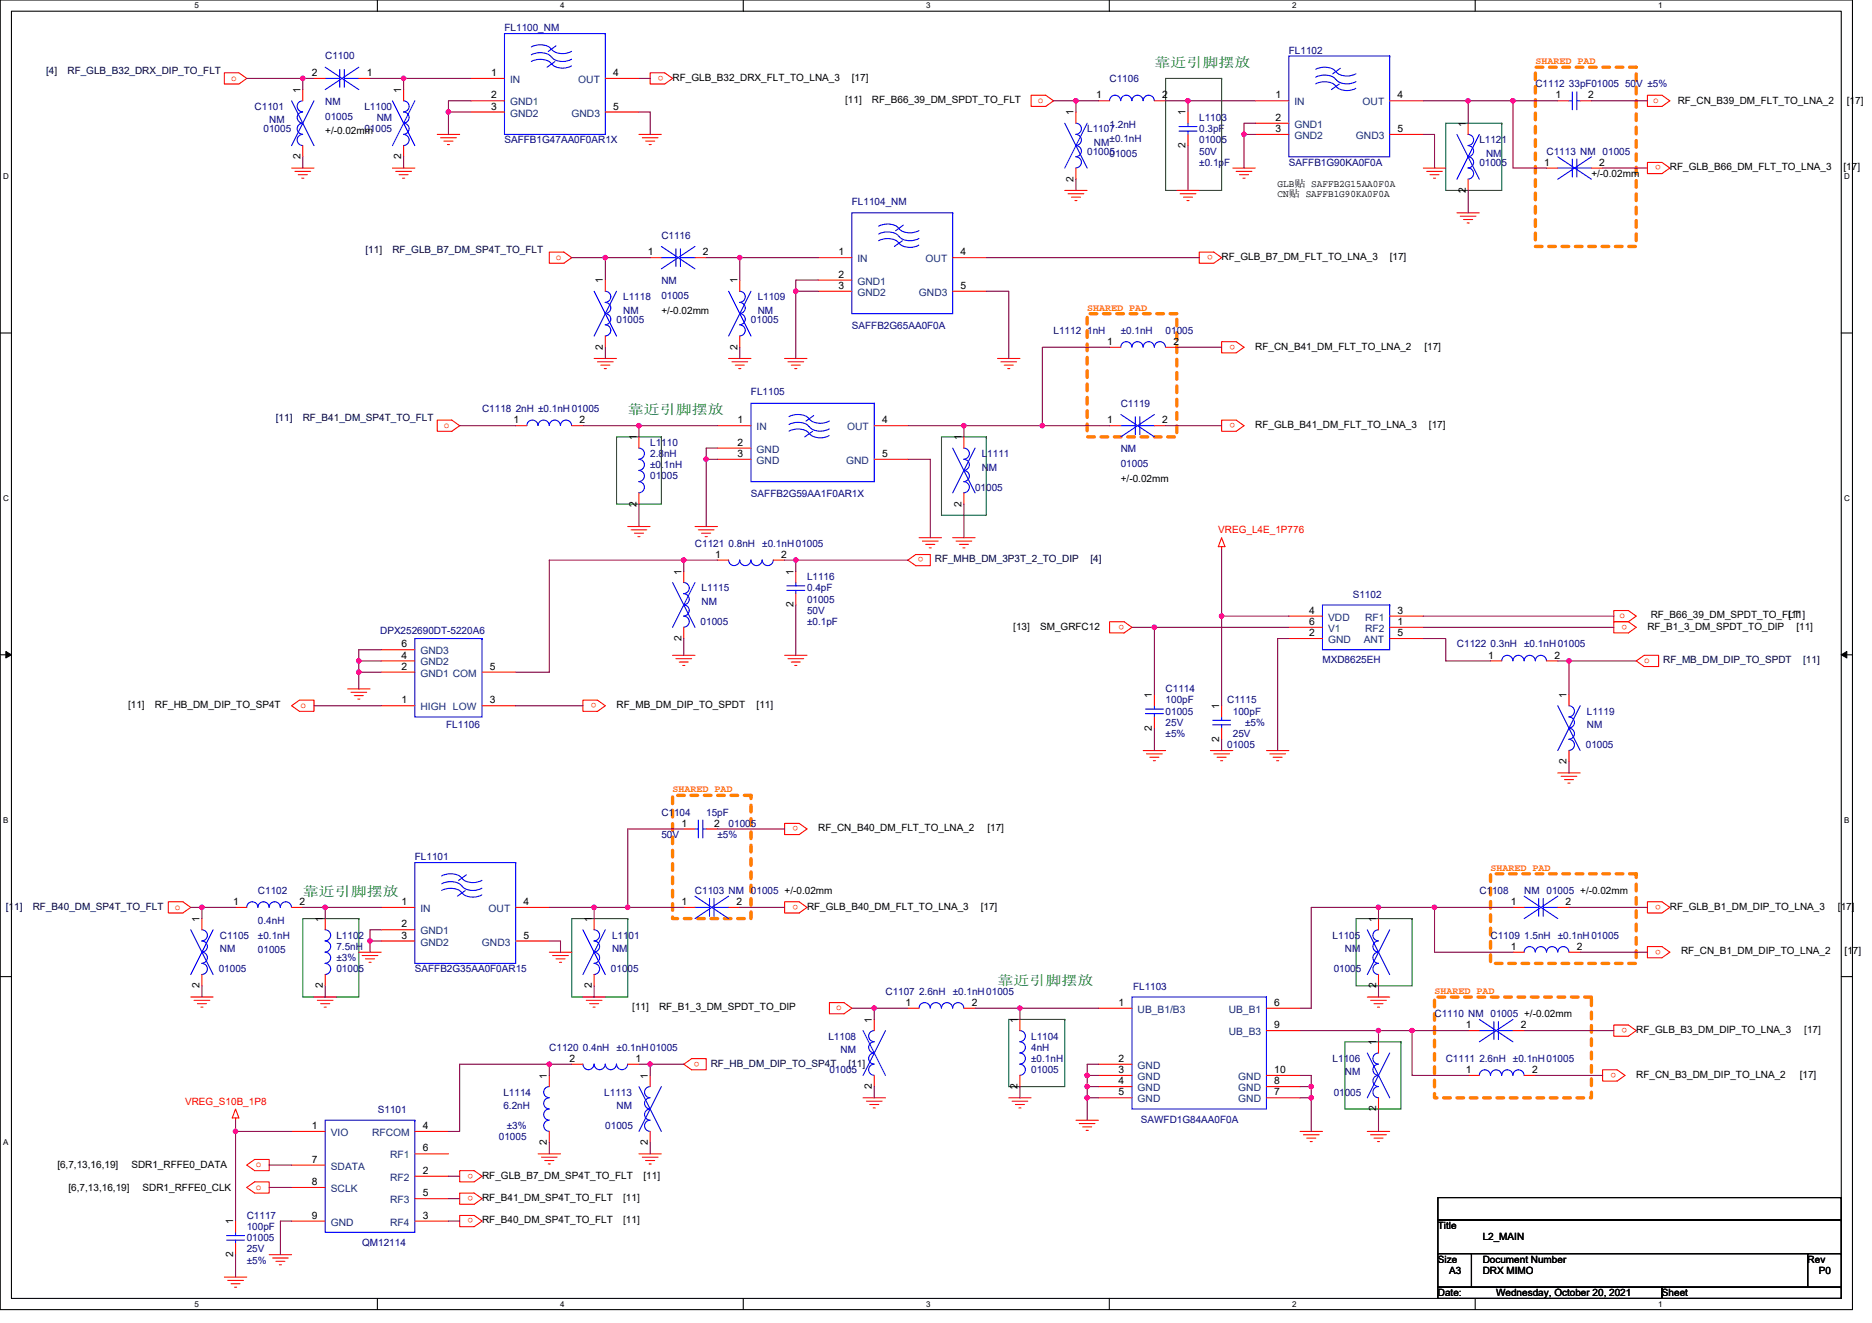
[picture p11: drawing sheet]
<svg xmlns="http://www.w3.org/2000/svg" width="297mm" height="210mm" viewBox="0 0 297 210" stroke-linecap="round" stroke-linejoin="round" font-family="sans-serif">
<path d="M0 0h293.9v207.9h-293.9zM1.8 1.8h290.4v204.3h-290.4z" fill="none" stroke="#000" stroke-width=".17"/>
<g fill="#fff">
<path d="M30.8 .2h.7v1.4h-.7z"/>
<path d="M30.8 206.3h.7v1.4h-.7z"/>
</g>
<path d="M59.9 0v1.8M59.9 206.1v1.8" fill="none" stroke="#000" stroke-width=".17"/>
<g fill="#fff">
<path d="M88.9 .2h.7v1.4h-.7z"/>
<path d="M88.9 206.3h.7v1.4h-.7z"/>
</g>
<path d="M117.9 0v1.8M117.9 206.1v1.8" fill="none" stroke="#000" stroke-width=".17"/>
<g fill="#fff">
<path d="M147 .2h.7v1.4h-.7z"/>
<path d="M147 206.3h.7v1.4h-.7z"/>
</g>
<path d="M176 0v1.8M176 206.1v1.8" fill="none" stroke="#000" stroke-width=".17"/>
<g fill="#fff">
<path d="M205 .2h.7v1.4h-.7z"/>
<path d="M205 206.3h.7v1.4h-.7z"/>
</g>
<path d="M234.1 0v1.8M234.1 206.1v1.8" fill="none" stroke="#000" stroke-width=".17"/>
<g fill="#fff">
<path d="M263.1 .2h.7v1.4h-.7z"/>
<path d="M263.1 206.3h.7v1.4h-.7z"/>
<path d="M.5 27.3h.9v1.4h-.9z"/>
<path d="M292.6 27.3h.9v1.4h-.9z"/>
<path d="M.5 78.4h.9v1.4h-.9z"/>
<path d="M292.6 78.4h.9v1.4h-.9z"/>
</g>
<path d="M0 52.9h1.8M292.2 52.9h1.7" fill="none" stroke="#000" stroke-width=".17"/>
<g fill="#fff">
<path d="M.5 129.5h.8v1.4h-.8z"/>
<path d="M292.6 129.5h.9v1.4h-.9z"/>
</g>
<path d="M0 103.9h1.8M292.2 103.9h1.7" fill="none" stroke="#000" stroke-width=".17"/>
<path d="M.9 103.4l.9 .5-.9 .5zM292.2 103.9l.8-.5v1z" fill="#000" stroke="#000" stroke-width=".16"/>
<path d="M.5 180.5h.8v1.4h-.8z" fill="#fff"/>
<g fill="none" stroke="#000" stroke-width=".17">
<path d="M0 155h1.8M292.2 155h1.7M228.2 190.1h64v3.5h-64zM228.2 193.6h64v5.4h-64zM228.2 199h5.3v5.3h-5.3zM233.5 199h.1M233.5 199h53.3v5.3h-53.3zM286.8 199h.1M286.8 199h5.4v5.3h-5.4zM292.2 190.1h.1M292.2 193.6h.1M292.2 199h.1"/>
<path d="M228.2 204.3h35.5v1.8h-35.5zM263.7 204.3h.1M263.7 204.3h28.5v1.8h-28.5zM292.2 204.3h.1"/>
</g>
<path d="M243.6 10.7h16v28.4h-16zM172.5 49.8h14.2v19.5h-14.2zM106.7 126.2h12.5v19.6h-12.5zM236.5 138.7h23.1v14.2h-23.1zM227.6 158.2h24.9v16h-24.9z" fill="none" stroke="#ff8000" stroke-width=".53" stroke-dasharray="1.1 1.1"/>
<g fill="none" stroke="#008000" stroke-width=".17">
<path d="M185 12.4h8.8v17.8h-8.8zM193.8 12.4h.1M229.4 19.6h8.9v10.6h-8.9zM238.3 19.6h.1M97.8 69.3h7.1v10.7h-7.1zM104.9 69.3h.1M149.4 69.3h7.1v12.5h-7.1zM156.5 69.3h.1M48 145.8h8.9v12.4h-8.9zM56.9 145.8h.1M90.7 145.8h8.9v12.4h-8.9zM99.6 145.8h.1"/>
<path d="M215.2 145.8h8.9v10.7h-8.9zM224.1 145.8h.1M160.1 161.8h8.8v10.7h-8.8zM168.9 161.8h.1M213.4 165.4h8.9v10.6h-8.9zM222.3 165.4h.1"/>
</g>
<g fill="none" stroke="#f00" stroke-width=".17">
<path d="M35.6 11.6h2.3l1.3 .8-1.3 .9h-2.3zM48 14.2v1.8M49.8 12.4h1.8M56.9 12.4h1.8M64 14.2v1.8M74.7 12.4h5.3M74.7 17.8h5.3M74.7 16h5.3M96.1 12.4h5.3M96.1 17.8h5.3M103.2 11.6h2.3l1.2 .8-1.2 .9h-2.3zM163.6 15.1h2.3l1.3 .9-1.3 .9h-2.3z"/>
<path d="M170.7 17.8v1.8M174.3 16h1.8M183.2 16h1.8M188.5 17.8v1.8M199.2 16h5.3M199.2 19.6h5.3M220.5 16h5.3M233 19.6v1.7M247.2 16h1.8M250.7 16h1.8M261.4 15.1h2.3l1.3 .9-1.3 .9h-2.3zM46.3 26.7h3.5"/>
<path d="M46.8 27.2h2.5M47.3 27.7h1.5M47.9 28.3h.3M48 23.1v1.8M62.3 26.7h3.5M62.8 27.2h2.5M63.3 27.7h1.5M63.9 28.3h.3M64 23.1v1.8M69.4 21.3h3.5M69.9 21.9h2.5M70.4 22.4h1.5"/>
<path d="M71 22.9h.3M101.4 21.3h3.5M101.9 21.9h2.5M102.4 22.4h1.5M103 22.9h.3M168.9 30.2h3.6M169.5 30.8h2.5M170 31.3h1.4M170.6 31.8h.3M170.7 26.7v1.7M186.7 30.2h3.6M187.3 30.8h2.5"/>
<path d="M187.8 31.3h1.4M188.3 31.8h.4M188.5 21.3v1.8M195.6 26.7h3.6M196.1 27.2h2.5M196.7 27.7h1.4M197.2 28.3h.4M199.2 21.3h5.3M220.5 21.3h5.3M225.8 26.7h3.6M226.4 27.2h2.5M226.9 27.7h1.4"/>
<path d="M227.5 28.3h.3M231.2 33.8h3.5M231.7 34.3h2.5M232.2 34.8h1.5M232.8 35.4h.3M233 28.4v1.8M245.4 26.7h1.8M252.5 26.7h1.8M261.4 25.8h2.3l1.3 .9-1.3 .9h-2.3zM87.2 40h2.3l1.2 .9-1.2 .9h-2.3zM94.3 56.9h3.5M94.8 57.4h2.5"/>
<path d="M95.3 58h1.5M95.9 58.5h.3M96.1 44.4v1.8M96.1 53.3v1.8M103.2 40.9h1.7M110.3 40.9h1.8M115.6 56.9h3.6M116.1 57.4h2.5M116.7 58h1.4M117.2 58.5h.4M117.4 44.4v1.8M117.4 53.3v1.8"/>
<path d="M124.5 56.9h3.6M125 57.4h2.5M125.6 58h1.4M126.1 58.5h.3M129.8 40.9h5.4M129.8 46.2h5.4M129.8 44.4h5.4M151.2 40.9h5.3M151.2 46.2h5.3M158.3 56.9h3.5M158.8 57.4h2.5M159.3 58h1.5"/>
<path d="M159.9 58.5h.3M176.1 55.1h1.7M185 55.1h1.7M190.3 40h2.3l1.2 .9-1.2 .9h-2.3zM193.8 54.2h2.3l1.3 .9-1.3 .9h-2.3zM69.4 66.7h2.3l1.2 .9-1.2 .9h-2.3zM81.8 67.6h1.8M90.7 67.6h1.8M101.4 69.3v1.8M101.4 78.2v1.8M113.8 67.6h5.4M113.8 71.1h5.4"/>
<path d="M113.8 72.9h5.4M138.7 67.6h5.4M138.7 72.9h5.4M152.9 69.3v1.8M152.9 78.2v1.8M176.1 67.6h1.7M183.2 67.6h1.8M193.8 66.7h2.3l1.3 .9-1.3 .9h-2.3zM99.6 83.6h3.6M100.1 84.1h2.5M100.7 84.6h1.4M101.2 85.2h.4"/>
<path d="M108.5 90.7v1.8M108.5 99.6v1.7M110.3 83.6h3.5M110.8 84.1h2.5M111.3 84.6h1.5M111.9 85.2h.3M113.8 88.9h1.8M122.7 88.9h1.8M126.3 90.7v1.8M126.3 94.2v1.8M144.1 88.9l1.2-.9h2.3v1.8h-2.3zM145.8 85.3h3.6"/>
<path d="M146.4 85.9h2.5M146.9 86.4h1.4M147.4 87h.4M151.2 85.3h3.5M151.7 85.9h2.5M152.2 86.4h1.5M152.8 87h.3M176.1 98.7h2.3l1.2 .9-1.2 .9h-2.3zM193.8 85.3l.6 1.5h-1.1zM193.8 86.8v.3M204.5 97.8h5.3M204.5 99.6h5.3"/>
<path d="M220.5 99.6h5.3M220.5 97.8h5.3M256.1 98.7h2.3l1.2 .9-1.2 .9h-2.3zM256.1 96.9h2.3l1.2 .9-1.2 .9h-2.3zM46.3 112l1.2-.9h2.3v1.8h-2.3zM55.2 109.3h3.5M55.7 109.9h2.5M56.2 110.4h1.5M56.8 111h.3M60.5 106.7h5.3M60.5 104.9h5.3M60.5 112h5.3"/>
<path d="M60.5 103.1h5.3M76.5 106.7h5.3M76.5 112h5.3M92.5 111.1h2.3l1.3 .9-1.3 .9h-2.3zM106.7 104h3.6M107.2 104.5h2.5M107.8 105.1h1.4M108.3 105.6h.4M124.5 104h3.6M125 104.5h2.5M125.6 105.1h1.4M126.1 105.6h.3"/>
<path d="M181.4 119.1h3.6M181.9 119.7h2.5M183.2 110.2v1.8M183.2 113.8v1.8M192.1 119.1h3.5M192.6 119.7h2.5M193.8 112v1.8M193.8 115.6v1.7M201 119.1h3.5M201.5 119.7h2.5M204.5 101.3h5.3M220.5 101.3h5.3"/>
<path d="M236.5 104.9h1.8M245.4 104.9h1.8M249 110.2v1.8M249 119.1v1.8M259.6 104.9l1.3-.9h2.3v1.8h-2.3zM108.5 131.6h1.8M112.1 131.6h1.7M124.5 130.7h2.3l1.3 .9-1.3 .9h-2.3zM182.5 120.2h1.4M183 120.7h.3M193.1 120.2h1.5M193.7 120.7h.3"/>
<path d="M202 120.2h1.5M202.6 120.7h.3M247.2 122.7h3.5M247.7 123.2h2.5M248.2 123.7h1.5M248.8 124.3h.3M26.7 143.1h2.3l1.3 .9-1.3 .9h-2.3zM30.3 158.2h3.5M30.8 158.8h2.5M31.3 159.3h1.5M31.9 159.9h.3M32 145.8v1.8"/>
<path d="M32 154.7v1.8M37.4 144h1.8M46.3 144h1.7M49.8 158.2h3.6M50.4 158.8h2.4M50.9 159.3h1.4M51.4 159.9h.4M51.6 145.8v1.8M51.6 154.7v1.8M56.9 151.1h3.6M57.5 151.7h2.5M58 152.2h1.4"/>
<path d="M58.5 152.7h.4M60.5 144h5.3M60.5 149.4h5.3M60.5 147.6h5.3M81.8 144h5.4M81.8 149.4h5.4M87.2 151.1h3.5M87.7 151.7h2.5M88.2 152.2h1.5M88.8 152.7h.3M92.5 158.2h3.6M93 158.8h2.5"/>
<path d="M93.6 159.3h1.4M94.1 159.9h.3M94.3 145.8v1.8M94.3 154.7v1.8M108.5 144h1.8M115.6 144h1.8M124.5 143.1h2.3l1.3 .9-1.3 .9h-2.3zM131.6 159.1h2.3l1.3 .9-1.3 .9h-2.3zM217 158.2h3.5M217.5 158.8h2.5M218 159.3h1.5M218.6 159.9h.3"/>
<path d="M218.7 145.8v1.8M218.7 154.7v1.8M240.1 151.1h1.7M240.1 144h1.7M247.2 144h1.8M249 151.1h1.7M261.4 143.1h2.3l1.3 .9-1.3 .9h-2.3zM261.4 150.2h2.3l1.3 .9-1.3 .9h-2.3zM37.4 176l.5 1.4h-1.1zM37.4 177.4v.4M46.3 179.6h5.3M65.8 179.6h5.4"/>
<path d="M87.2 170.7v1.8M87.2 179.6v1.8M90.7 168.9h1.8M99.6 168.9h1.8M103.2 170.7v1.8M103.2 179.6v1.8M108.5 168.9l1.2-.9h2.4v1.8h-2.4zM136.9 174.2h3.6M137.5 174.8h2.5M138 175.3h1.4M138.6 175.9h.3M138.7 161.8v1.8"/>
<path d="M138.7 170.7v1.8M144.1 160h1.7M152.9 160h1.8M160.1 174.2h3.5M160.6 174.8h2.5M161.1 175.3h1.5M161.7 175.9h.3M161.8 161.8v1.8M161.8 170.7v1.8M170.7 177.8h3.6M171.3 178.3h2.5M171.8 178.9h1.4"/>
<path d="M172.3 179.4h.4M174.3 160h5.3M174.3 168.9h5.3M174.3 170.7h5.3M174.3 172.5h5.3M174.3 174.2h5.3M201 160h5.3M201 174.2h5.3M201 172.5h5.3M201 163.6h5.3M201 170.7h5.3M206.3 179.6h3.5"/>
<path d="M217 179.6h3.5M218.7 165.4v1.7M218.7 174.2v1.8M233 170.7h1.7M233 163.6h1.7M240.1 163.6h1.7M241.8 170.7h1.8M254.3 169.8h2.3l1.2 .9-1.2 .9h-2.3zM256.1 162.7h2.3l1.2 .9-1.2 .9h-2.3zM37.4 193.8v1.8M37.4 197.4v1.7M39.2 184.9l1.2-.9h2.3v1.8h-2.3z"/>
<path d="M39.2 188.5l1.2-.9h2.3v1.8h-2.3zM42.7 199.1h3.6M43.2 199.7h2.5M46.3 184.9h5.3M46.3 188.5h5.3M46.3 193.8h5.3M65.8 186.7h5.4M65.8 193.8h5.4M65.8 190.2h5.4M65.8 183.1h5.4M72.9 192.9h2.3l1.3 .9-1.3 .9h-2.3zM72.9 189.4h2.3l1.3 .8-1.3 .9h-2.3z"/>
<path d="M72.9 185.8h2.3l1.3 .9-1.3 .9h-2.3zM85.4 183.1h3.5M85.9 183.7h2.5M86.4 184.2h1.5M87 184.7h.3M101.4 183.1h3.5M101.9 183.7h2.5M102.4 184.2h1.5M103 184.7h.3M206.8 180.1h2.5M207.3 180.6h1.5M207.9 181.2h.3"/>
<path d="M217.5 180.1h2.5M218 180.6h1.5M218.6 181.2h.3M35.6 202.7h3.6M36.1 203.2h2.5M36.7 203.8h1.4M37.2 204.3h.3M43.8 200.2h1.4M44.3 200.7h.4"/>
</g>
<g fill="none" stroke="#00f" stroke-width=".17">
<path d="M46.3 16l3.5 7.1M48 16a.88 .88 0 0 0-.8 .9 .88 .88 0 0 0 .8 .9 .89 .89 0 0 0-.8 .8 .89 .89 0 0 0 .8 .9 .89 .89 0 0 0-.8 .9 .89 .89 0 0 0 .8 .9M49.8 16l-3.5 7.1M51.6 12.4h2.3M51.6 10.7l5.3 3.5M53.9 11v2.9M54.6 11v2.9M54.6 12.4h2.3M56.9 10.7l-5.3 3.5M62.3 16l3.5 7.1M64 16a.88 .88 0 0 1 .9 .9 .88 .88 0 0 1-.9 .9 .89 .89 0 0 1 .9 .8 .89 .89 0 0 1-.9 .9 .89 .89 0 0 1 .9 .9 .89 .89 0 0 1-.9 .9M65.8 16l-3.5 7.1"/>
<path d="M80 5.3h16.1v16h-16.1zM84.3 7.5a3 3 0 0 1 3 .1l.2 .2M84.3 9.8a3 3 0 0 1 3 .1l.2 .2M84.3 8.7a3 3 0 0 1 3 .1l.2 .2M87.5 9a2.56 2.56 0 0 0 3.2 .4M87.5 10.1a2.57 2.57 0 0 0 3.2 .4M87.5 7.8a2.6 2.6 0 0 0 3.2 .3M88.1 9.8l-1.3 .9M88.2 7.3l-1.2 .9M96.1 5.3h.1M168.9 19.6l3.6 7.1M170.7 19.6a.88 .88 0 0 1 .9 .8 .88 .88 0 0 1-.9 .9"/>
<path d="M172.5 19.6l-3.6 7.1M179.6 16a.89 .89 0 0 0-.9-.9 .89 .89 0 0 0-.9 .9 .88 .88 0 0 0-.9-.9 .88 .88 0 0 0-.8 .9M181.4 16a.88 .88 0 0 0-.9-.9 .88 .88 0 0 0-.9 .9M183.2 16a.88 .88 0 0 0-.9-.9 .88 .88 0 0 0-.9 .9M188.5 19.6v.5M204.5 8.9h16v16h-16zM208.8 11a3 3 0 0 1 3 .1l.1 .3M208.8 13.3a3 3 0 0 1 3 .1l.1 .3M208.8 12.3a3 3 0 0 1 2.9 .1l.2 .2M212 12.6a2.56 2.56 0 0 0 3.2 .4M212 13.7a2.57 2.57 0 0 0 3.1 .3M212 11.4a2.6 2.6 0 0 0 3.2 .3"/>
<path d="M212.5 13.3l-1.2 .9M212.7 10.8l-1.2 .9M220.5 8.9h.1M249 16h.5M249.5 14.6v2.8M250.2 14.6v2.8M250.2 16h.5M48 21.3a.88 .88 0 0 0-.8 .9 .88 .88 0 0 0 .8 .9M64 21.3a.88 .88 0 0 1 .9 .9 .88 .88 0 0 1-.9 .9M104.9 39.1l5.4 3.6M107.2 39.5v2.8M108 39.5v2.8"/>
<path d="M110.3 39.1l-5.4 3.6M135.2 33.8h16v16h-16zM139.4 35.9a3 3 0 0 1 3 .1l.2 .3M139.4 38.2a3 3 0 0 1 3 .1l.2 .3M139.4 37.1a3 3 0 0 1 3 .2l.2 .2M142.7 37.5a2.56 2.56 0 0 0 3.1 .3M142.7 38.6a2.57 2.57 0 0 0 3.1 .3M142.7 36.3a2.6 2.6 0 0 0 3.1 .3M143.2 38.2l-1.3 .9M143.3 35.7l-1.2 .9M151.2 33.8h.1M170.7 21.3a.88 .88 0 0 1 .9 .9 .88 .88 0 0 1-.9 .9"/>
<path d="M170.7 23.1a.88 .88 0 0 1 .9 .9 .88 .88 0 0 1-.9 .9 .89 .89 0 0 1 .9 .9 .89 .89 0 0 1-.9 .8M187.1 20.1h2.8M187.1 20.8h2.8M188.5 20.8v.5M231.2 21.3l3.5 7.1M232.9 21.3a.88 .88 0 0 1 .9 .9 .88 .88 0 0 1-.9 .9M232.9 23.1a.88 .88 0 0 1 .9 .9 .88 .88 0 0 1-.9 .9 .89 .89 0 0 1 .9 .9 .89 .89 0 0 1-.9 .8 .89 .89 0 0 1 .9 .9 .89 .89 0 0 1-.9 .9M234.7 21.3l-3.5 7.1M247.2 26.7h2.3M247.2 24.9l5.3 3.5M249.5 25.3v2.8M250.2 25.3v2.8"/>
<path d="M250.2 26.7h2.3M252.5 24.9l-5.3 3.5M94.3 46.2l3.5 7.1M96 46.2a.88 .88 0 0 1 .9 .9 .88 .88 0 0 1-.9 .9 .89 .89 0 0 1 .9 .9 .89 .89 0 0 1-.9 .9M96 49.8a.88 .88 0 0 1 .9 .9 .88 .88 0 0 1-.9 .8M96 51.6a.88 .88 0 0 1 .9 .8 .88 .88 0 0 1-.9 .9M97.8 46.2l-3.5 7.1M104.9 40.9h2.3M108 40.9h2.3M115.6 46.2l3.6 7.1M117.4 46.2a.88 .88 0 0 1 .9 .9 .88 .88 0 0 1-.9 .9 .89 .89 0 0 1 .9 .9 .89 .89 0 0 1-.9 .9M117.4 49.8a.88 .88 0 0 1 .9 .9 .88 .88 0 0 1-.9 .8"/>
<path d="M117.4 51.6a.88 .88 0 0 1 .9 .8 .88 .88 0 0 1-.9 .9M119.2 46.2l-3.6 7.1M179.6 55.1a.88 .88 0 0 0-.9-.9 .88 .88 0 0 0-.9 .9M181.4 55.1a.88 .88 0 0 0-.9-.9 .88 .88 0 0 0-.9 .9M183.2 55.1a.88 .88 0 0 0-.9-.9 .88 .88 0 0 0-.9 .9M184.9 55.1a.88 .88 0 0 0-.8-.9 .88 .88 0 0 0-.9 .9M83.6 67.5a.88 .88 0 0 1 .9-.8 .88 .88 0 0 1 .9 .8 .89 .89 0 0 1 .9-.8 .89 .89 0 0 1 .8 .8 .89 .89 0 0 1 .9-.8 .89 .89 0 0 1 .9 .8 .89 .89 0 0 1 .9-.8 .89 .89 0 0 1 .9 .8M101.4 71.1a.88 .88 0 0 1 .9 .9 .88 .88 0 0 1-.9 .9M101.4 72.9a.88 .88 0 0 1 .9 .9 .88 .88 0 0 1-.9 .9 .89 .89 0 0 1 .9 .8 .89 .89 0 0 1-.9 .9 .89 .89 0 0 1 .9 .9 .89 .89 0 0 1-.9 .9M119.2 64h19.5v12.5h-19.5zM125.2 66.1a3 3 0 0 1 3 .2l.2 .2M125.2 68.4a3 3 0 0 1 3 .2l.2 .2"/>
<path d="M125.2 67.4a3 3 0 0 1 3 .1l.2 .2M128.4 68.8a2.57 2.57 0 0 0 3.2 .3M128.4 66.5a2.6 2.6 0 0 0 3.2 .3M128.4 67.7a2.56 2.56 0 0 0 3.2 .4M128.9 68.5l-1.2 .8M129.1 66l-1.2 .8M138.7 64h.1M151.2 71.1l3.5 7.1M152.9 71.1a.88 .88 0 0 1 .9 .9 .88 .88 0 0 1-.9 .9M152.9 72.9a.88 .88 0 0 1 .9 .9 .88 .88 0 0 1-.9 .9 .89 .89 0 0 1 .9 .8 .89 .89 0 0 1-.9 .9 .89 .89 0 0 1 .9 .9 .89 .89 0 0 1-.9 .9M154.7 71.1l-3.5 7.1M177.8 65.8l5.4 3.5"/>
<path d="M177.8 67.6h2.3M180.1 66.1v2.9M180.9 66.1v2.9M180.9 67.6h2.3M183.2 65.8l-5.4 3.5M106.7 92.5l3.6 7.1M108.5 92.5a.88 .88 0 0 1 .9 .8 .88 .88 0 0 1-.9 .9M108.5 94.2a.88 .88 0 0 1 .9 .9 .88 .88 0 0 1-.9 .9 .89 .89 0 0 1 .9 .9 .89 .89 0 0 1-.9 .9 .89 .89 0 0 1 .9 .9 .89 .89 0 0 1-.9 .8M110.3 92.5l-3.6 7.1M115.6 88.9a.88 .88 0 0 0 .9 .9 .88 .88 0 0 0 .9-.9 .89 .89 0 0 0 .9 .9 .89 .89 0 0 0 .8-.9M119.2 88.9a.88 .88 0 0 0 .8 .9 .88 .88 0 0 0 .9-.9M120.9 88.9a.88 .88 0 0 0 .9 .9 .88 .88 0 0 0 .9-.9"/>
<path d="M124.9 93h2.8M124.9 93.7h2.8M126.3 92.5v.5M126.3 93.7v.5M209.8 96h10.7v7.1h-10.7zM220.5 96h.1M65.8 101.3h10.7v12.5h-10.7zM76.5 101.3h.1M181.8 112.5h2.8M181.8 113.3h2.8M183.2 112v.5M183.2 113.3v.5"/>
<path d="M192.4 114.3h2.9M192.4 115h2.9M193.8 113.8v.5M193.8 115v.6M240 104.9a.88 .88 0 0 0-.8-.9 .88 .88 0 0 0-.9 .9M241.8 104.9a.88 .88 0 0 0-.9-.9 .88 .88 0 0 0-.8 .9M243.6 104.9a.88 .88 0 0 0-.9-.9 .88 .88 0 0 0-.9 .9M245.4 104.9a.88 .88 0 0 0-.9-.9 .88 .88 0 0 0-.9 .9M247.2 112l3.5 7.1M248.9 112a.88 .88 0 0 1 .9 .9 .88 .88 0 0 1-.9 .9M248.9 113.8a.88 .88 0 0 1 .9 .9 .88 .88 0 0 1-.9 .8 .89 .89 0 0 1 .9 .9 .89 .89 0 0 1-.9 .9 .89 .89 0 0 1 .9 .9 .89 .89 0 0 1-.9 .9M250.7 112l-3.5 7.1"/>
<path d="M65.8 136.9h16v16h-16zM70.1 139a3 3 0 0 1 3 .2l.1 .2M73.3 139.4a2.6 2.6 0 0 0 3.2 .3M74 138.9l-1.2 .8M81.8 136.9h.1M110.3 131.6h.5M110.8 130.2v2.8M111.5 130.2v2.8M111.5 131.6h.6M30.3 147.6l3.5 7.1M32 147.6a.88 .88 0 0 1 .9 .9 .88 .88 0 0 1-.9 .8M32 149.4a.88 .88 0 0 1 .9 .8 .88 .88 0 0 1-.9 .9"/>
<path d="M32 151.1a.88 .88 0 0 1 .9 .9 .88 .88 0 0 1-.9 .9M32 152.9a.88 .88 0 0 1 .9 .9 .88 .88 0 0 1-.9 .9M33.8 147.6l-3.5 7.1M40.9 144a.88 .88 0 0 0-.9-.9 .88 .88 0 0 0-.8 .9M42.7 144a.88 .88 0 0 0-.9-.9 .88 .88 0 0 0-.9 .9M44.5 144a.88 .88 0 0 0-.9-.9 .88 .88 0 0 0-.9 .9M46.2 144a.88 .88 0 0 0-.8-.9 .88 .88 0 0 0-.9 .9M51.6 147.6a.88 .88 0 0 1 .9 .9 .88 .88 0 0 1-.9 .8M51.6 149.4a.88 .88 0 0 1 .9 .8 .88 .88 0 0 1-.9 .9M51.6 151.1a.88 .88 0 0 1 .9 .9 .88 .88 0 0 1-.9 .9M51.6 152.9a.88 .88 0 0 1 .9 .9 .88 .88 0 0 1-.9 .9M70.1 141.3a3 3 0 0 1 3 .2l.1 .2"/>
<path d="M70.1 140.3a3 3 0 0 1 3 .1l.1 .2M73.3 140.6a2.56 2.56 0 0 0 3.2 .4M73.3 141.7a2.57 2.57 0 0 0 3.2 .3M73.8 141.4l-1.2 .8M92.5 147.6l3.6 7.1M94.3 147.6a.88 .88 0 0 1 .8 .9 .88 .88 0 0 1-.8 .8M94.3 149.4a.88 .88 0 0 1 .8 .8 .88 .88 0 0 1-.8 .9M94.3 151.1a.88 .88 0 0 1 .8 .9 .88 .88 0 0 1-.8 .9M94.3 152.9a.88 .88 0 0 1 .8 .9 .88 .88 0 0 1-.8 .9M96.1 147.6l-3.6 7.1M110.3 142.2l5.3 3.6M110.3 144h2.3"/>
<path d="M112.6 142.6v2.8M113.3 142.6v2.8M113.3 144h2.3M115.6 142.2l-5.3 3.6M145.8 160a.88 .88 0 0 1 .9-.9 .88 .88 0 0 1 .9 .9 .89 .89 0 0 1 .9-.9 .89 .89 0 0 1 .9 .9M149.4 160a.88 .88 0 0 1 .9-.9 .88 .88 0 0 1 .8 .9M151.2 160a.88 .88 0 0 1 .8-.9 .88 .88 0 0 1 .9 .9M179.6 158.2h21.4v17.8h-21.4zM201 158.2h.1M217 147.6l3.5 7.1M218.7 147.6a.88 .88 0 0 0-.9 .9 .88 .88 0 0 0 .9 .8M218.7 149.4a.88 .88 0 0 0-.9 .8 .88 .88 0 0 0 .9 .9"/>
<path d="M218.7 151.1a.88 .88 0 0 0-.9 .9 .88 .88 0 0 0 .9 .9M218.7 152.9a.88 .88 0 0 0-.9 .9 .88 .88 0 0 0 .9 .9M220.5 147.6l-3.5 7.1M241.8 144h2.4M241.8 142.2l5.4 3.6M244.2 142.6v2.8M244.9 142.6v2.8M244.9 144h2.3M247.2 142.2l-5.4 3.6M248.9 151.1a.89 .89 0 0 0-.9-.9 .89 .89 0 0 0-.8 .9 .89 .89 0 0 0-.9-.9 .89 .89 0 0 0-.9 .9 .89 .89 0 0 0-.9-.9 .89 .89 0 0 0-.9 .9 .88 .88 0 0 0-.9-.9 .88 .88 0 0 0-.9 .9M51.6 177.8h14.2v17.8h-14.2zM65.8 177.8h.1"/>
<path d="M87.1 172.5a.88 .88 0 0 0-.8 .8 .88 .88 0 0 0 .8 .9 .89 .89 0 0 0-.8 .9 .89 .89 0 0 0 .8 .9 .89 .89 0 0 0-.8 .9 .89 .89 0 0 0 .8 .9 .89 .89 0 0 0-.8 .9 .89 .89 0 0 0 .8 .9M92.5 168.9a.88 .88 0 0 0 .9 .9 .88 .88 0 0 0 .9-.9M94.3 168.9a.89 .89 0 0 0 .9 .9 .89 .89 0 0 0 .9-.9 .89 .89 0 0 0 .8 .9 .89 .89 0 0 0 .9-.9 .88 .88 0 0 0 .9 .9 .88 .88 0 0 0 .9-.9M101.4 172.5l3.5 7.1M103.1 172.5a.88 .88 0 0 0-.8 .8 .88 .88 0 0 0 .8 .9 .89 .89 0 0 0-.8 .9 .89 .89 0 0 0 .8 .9 .89 .89 0 0 0-.8 .9 .89 .89 0 0 0 .8 .9 .89 .89 0 0 0-.8 .9 .89 .89 0 0 0 .8 .9M104.9 172.5l-3.5 7.1M136.9 163.6l3.6 7.1M138.7 163.6a.88 .88 0 0 0-.9 .9 .88 .88 0 0 0 .9 .8 .89 .89 0 0 0-.9 .9 .89 .89 0 0 0 .9 .9 .89 .89 0 0 0-.9 .9 .89 .89 0 0 0 .9 .9M138.7 168.9a.88 .88 0 0 0-.9 .9 .88 .88 0 0 0 .9 .9M140.5 163.6l-3.6 7.1M161.8 163.6a.88 .88 0 0 1 .9 .9 .88 .88 0 0 1-.9 .8 .89 .89 0 0 1 .9 .9 .89 .89 0 0 1-.9 .9 .89 .89 0 0 1 .9 .9 .89 .89 0 0 1-.9 .9M161.8 168.9a.88 .88 0 0 1 .9 .9 .88 .88 0 0 1-.9 .9"/>
<path d="M217 167.1l3.5 7.1M218.7 167.1a.88 .88 0 0 0-.9 .9 .88 .88 0 0 0 .9 .9M218.7 168.9a.88 .88 0 0 0-.9 .9 .88 .88 0 0 0 .9 .9M218.7 170.7a.88 .88 0 0 0-.9 .9 .88 .88 0 0 0 .9 .8M218.7 172.5a.88 .88 0 0 0-.9 .8 .88 .88 0 0 0 .9 .9M220.5 167.1l-3.5 7.1M234.7 161.8l5.4 3.6M234.7 163.6h2.3M237 162.2v2.8M237.8 162.2v2.8M237.8 163.6h2.3M240 170.7a.89 .89 0 0 0-.8-.9 .89 .89 0 0 0-.9 .9 .89 .89 0 0 0-.9-.9 .89 .89 0 0 0-.9 .9 .88 .88 0 0 0-.9-.9 .88 .88 0 0 0-.9 .9"/>
<path d="M240.1 161.8l-5.4 3.6M241.8 170.7a.88 .88 0 0 0-.9-.9 .88 .88 0 0 0-.8 .9M36 196.1h2.8M36 196.8h2.8M37.4 195.6v.5M37.4 196.8v.6"/>
</g>
<g fill="none" stroke="#800040" stroke-width=".17">
<path d="M39.2 12.4h8.8M48 12.4v1.8M48 12.4h1.8M58.7 12.4h5.3M64 12.4h10.7M64 12.4v1.8M71.2 17.8v3.5M71.2 17.8h3.5M74.7 16h-3.5v1.8M101.4 12.4h1.8M101.4 17.8h1.8v3.5M167.2 16h3.5"/>
<path d="M170.7 16v1.8M170.7 16h3.6M185 16h3.5v1.8M188.5 16h10.7M199.2 19.6h-1.8v1.7M225.8 16h7.2M233 16v3.6M233 16h7.1M247.2 16h-7.1v10.7h5.3M252.5 16h8.9M48 24.9v1.8M64 24.9v1.8"/>
<path d="M170.7 28.4v1.8M188.5 23.1v7.1M197.4 21.3v5.4M197.4 21.3h1.8M225.8 21.3h1.8v5.4M233 30.2v3.6M254.3 26.7h7.1M90.7 40.9h5.4M96.1 40.9v3.5M96.1 55.1v1.8M96.1 40.9h7.1M112.1 40.9h5.3"/>
<path d="M117.4 40.9v3.5M117.4 55.1v1.8M117.4 40.9h12.4M126.3 46.2v10.7M126.3 46.2h3.5M129.8 44.4h-3.5v1.8M156.5 46.2h3.6v10.7M156.5 40.9h33.8M176.1 55.1h-10.7v12.5M186.7 55.1h7.1M72.9 67.6h8.9M92.5 67.6h8.9"/>
<path d="M101.4 67.6v1.7M101.4 67.6h12.4M112.1 72.9h1.7M112.1 72.9v10.7M113.8 71.1h-1.7v1.8M144.1 67.6h8.8M144.1 72.9h3.5v12.4M152.9 67.6v1.7M152.9 67.6h12.5M165.4 67.6h10.7M185 67.6h8.8M101.4 80v3.6"/>
<path d="M108.5 88.9h5.3M108.5 88.9h-21.3v17.8h-5.4M108.5 88.9v1.8M124.5 88.9h1.8M126.3 88.9v1.8M126.3 96v8M126.3 88.9h17.8M152.9 80v5.3M179.6 99.6h3.6M183.2 99.6h21.3M183.2 99.6v10.6M193.8 87.1v10.7"/>
<path d="M204.5 97.8h-10.7v14.2M225.8 99.6h30.3M225.8 97.8h30.3M49.8 112h10.7M56.9 104.9h3.6M56.9 106.7h3.6M56.9 104.9v1.8M56.9 106.7v2.6M60.5 103.1h-3.6v1.8M81.8 112h10.7M108.5 101.3v2.7M183.2 115.6v3.5"/>
<path d="M193.8 117.3v1.8M204.5 101.3h-1.8v17.8M225.8 101.3h3.6v3.6h7.1M247.2 104.9h1.8M249 104.9h10.6M249 104.9v5.3M108.5 131.6h-8.9v12.4M113.8 131.6h10.7M249 120.9v1.8M30.3 144h1.7M32 144h5.4M32 144v1.8"/>
<path d="M32 156.5v1.7M48 144h3.6M51.6 144h8.9M51.6 144v1.8M51.6 156.5v1.7M58.7 149.4h1.8M58.7 149.4v1.7M60.5 147.6h-1.8v1.8M87.2 144h7.1M87.2 149.4h1.7v1.7M94.3 144v1.8M94.3 156.5v1.7"/>
<path d="M94.3 144h5.3M99.6 144h8.9M117.4 144h7.1M218.7 144v1.8M218.7 156.5v1.7M218.7 144h-10.6v16h-1.8M218.7 144h8.9M227.6 144h12.5M227.6 144v7.1h12.5M249 144h12.4M250.7 151.1h10.7M37.4 177.8v1.8"/>
<path d="M37.4 179.6v14.2M37.4 179.6h8.9M87.2 168.9h-14.3v10.7h-1.7M90.7 168.9h-3.5v1.8M101.4 168.9h1.8M103.2 168.9v1.8M103.2 168.9h5.3M135.2 160h3.5M138.7 172.5v1.7M138.7 160v1.8M138.7 160h5.4M154.7 160h7.1"/>
<path d="M161.8 160h12.5M161.8 172.5v1.7M161.8 160v1.8M172.5 170.7v1.8M172.5 172.5v1.7M172.5 174.2v3.6M172.5 170.7h1.8M172.5 172.5h1.8M172.5 174.2h1.8M174.3 168.9h-1.8v1.8M206.3 163.6h12.4M206.3 170.7h1.8v1.8"/>
<path d="M206.3 174.2h1.8M206.3 172.5h1.8M208.1 172.5v1.7M208.1 174.2v5.4M218.7 176v3.6M218.7 163.6v1.8M218.7 163.6h5.4M224.1 163.6h8.9M224.1 163.6v7.1h8.9M241.8 163.6h14.3M243.6 170.7h10.7M37.4 199.1v3.6"/>
<path d="M42.7 184.9h3.6M42.7 188.5h3.6M46.3 193.8h-1.8v5.3M71.2 193.8h1.7M71.2 190.2h1.7M71.2 186.7h1.7M87.2 181.4v1.7M103.2 181.4v1.7"/>
</g>
<g fill="#f0f" stroke="#f0f" stroke-width=".17">
<circle cx="197.4" cy="21.3" r=".35"/>
<circle cx="227.6" cy="144" r=".35"/>
<circle cx="218.7" cy="144" r=".35"/>
<circle cx="161.8" cy="160" r=".35"/>
<circle cx="208.1" cy="174.2" r=".35"/>
<circle cx="208.1" cy="172.5" r=".35"/>
<circle cx="188.5" cy="16" r=".35"/>
<circle cx="170.7" cy="16" r=".35"/>
<circle cx="138.7" cy="160" r=".35"/>
<circle cx="240.1" cy="16" r=".35"/>
<circle cx="64" cy="12.4" r=".35"/>
<circle cx="48" cy="12.4" r=".35"/>
<circle cx="71.1" cy="17.8" r=".35"/>
<circle cx="117.4" cy="40.9" r=".35"/>
<circle cx="126.3" cy="46.2" r=".35"/>
<circle cx="37.4" cy="179.6" r=".35"/>
<circle cx="101.4" cy="67.6" r=".35"/>
<circle cx="152.9" cy="67.6" r=".35"/>
<circle cx="165.4" cy="67.6" r=".35"/>
<circle cx="112" cy="72.9" r=".35"/>
<circle cx="108.5" cy="88.9" r=".35"/>
<circle cx="126.3" cy="88.9" r=".35"/>
<circle cx="56.9" cy="106.7" r=".35"/>
<circle cx="56.9" cy="104.9" r=".35"/>
<circle cx="32" cy="144" r=".35"/>
<circle cx="51.6" cy="144" r=".35"/>
<circle cx="99.6" cy="144" r=".35"/>
<circle cx="94.3" cy="144" r=".35"/>
<circle cx="58.7" cy="149.3" r=".35"/>
<circle cx="96" cy="40.9" r=".35"/>
<circle cx="232.9" cy="16" r=".35"/>
<circle cx="103.2" cy="168.9" r=".35"/>
<circle cx="87.1" cy="168.9" r=".35"/>
<circle cx="193.8" cy="97.8" r=".35"/>
<circle cx="183.2" cy="99.6" r=".35"/>
<circle cx="172.5" cy="170.7" r=".35"/>
<circle cx="172.5" cy="172.5" r=".35"/>
<circle cx="172.5" cy="174.2" r=".35"/>
<circle cx="218.7" cy="163.6" r=".35"/>
<circle cx="224.1" cy="163.6" r=".35"/>
<circle cx="248.9" cy="104.9" r=".35"/>
</g>
<g font-size="2.1" fill="#008000">
<text x="183.2" y="10.6">靠近引脚摆放</text>
<text x="99.6" y="65.7">靠近引脚摆放</text>
<text x="48" y="142.2">靠近引脚摆放</text>
<text x="158.3" y="156.4">靠近引脚摆放</text>
</g>
<g font-size="1.6" fill="#000080">
<text x="80" y="5">FL1100_NM</text>
<text x="51.6" y="9.4">C1100</text>
<text x="204.5" y="8.5">FL1102</text>
<text x="40.4" y="17.4">C1101</text>
<text x="51.6" y="16.7">NM</text>
<text x="57.8" y="17.4">L1100</text>
<text x="176.1" y="13">C1106</text>
<text x="243.6" y="13.9">C1112 33pF01005 50V ±5%</text>
<text x="41.8" y="21">01005</text>
<text x="42.7" y="19.6">NM</text>
<text x="51.6" y="19">01005</text>
<text x="57.8" y="21">01005</text>
<text x="59.8" y="19.2">NM</text>
<text x="80" y="22.8">SAFFB1G47AA0F0AR1X</text>
<text x="172.5" y="21">L1107</text>
<text x="173.6" y="23.1">NM</text>
<text x="176.1" y="20.3">1.2nH</text>
<text x="176.1" y="22.6">±0.1nH</text>
<text x="190.3" y="19.2">L1103</text>
<text x="190.3" y="21">0.3pF</text>
<text x="190.3" y="22.8">01005</text>
<text x="234.7" y="22.8">L1121</text>
<text x="172.5" y="24.5">01005</text>
<text x="176.1" y="24.9">01005</text>
<text x="190.3" y="24.5">50V</text>
<text x="190.3" y="26.3">±0.1pF</text>
<text x="204.5" y="26.3">SAFFB1G90KA0F0A</text>
<text x="234.7" y="26.3">01005</text>
<text x="235.8" y="24.9">NM</text>
<text x="245.4" y="24.5">C1113 NM 01005</text>
<text x="135.2" y="32.5">FL1104_NM</text>
<text x="104.9" y="37.9">C1116</text>
<text x="98.9" y="47.6">L1118</text>
<text x="104.9" y="45.1">NM</text>
<text x="104.9" y="47.5">01005</text>
<text x="120.2" y="47.6">L1109</text>
<text x="97.8" y="51.2">01005</text>
<text x="98.9" y="49.8">NM</text>
<text x="119.2" y="51.2">01005</text>
<text x="120.2" y="49.8">NM</text>
<text x="135.2" y="52.3">SAFFB2G65AA0F0A</text>
<text x="167.2" y="53">L1112 1nH</text>
<text x="177.8" y="53">±0.1nH</text>
<text x="184.9" y="53">01005</text>
<text x="76.5" y="65.4">C1118 2nH ±0.1nH01005</text>
<text x="119.2" y="62.8">FL1105</text>
<text x="177.8" y="64.5">C1119</text>
<text x="103.2" y="70.8">L1110</text>
<text x="177.8" y="71.8">NM</text>
<text x="103.2" y="72.5">2.8nH</text>
<text x="103.2" y="74.3">±0.1nH</text>
<text x="103.2" y="76.1">01005</text>
<text x="154.7" y="77.9">01005</text>
<text x="155.8" y="72.5">L1111</text>
<text x="155.8" y="74.7">NM</text>
<text x="177.8" y="74.1">01005</text>
<text x="119.2" y="78.9">SAFFB2G59AA1F0AR1X</text>
<text x="110.3" y="86.8">C1121 0.8nH</text>
<text x="120.9" y="86.8">±0.1nH01005</text>
<text x="111.3" y="93.9">L1115</text>
<text x="128.1" y="92.1">L1116</text>
<text x="128.1" y="93.9">0.4pF</text>
<text x="128.1" y="95.7">01005</text>
<text x="214.6" y="94.9">S1102</text>
<text x="60.3" y="100.6">DPX252690DT-5220A6</text>
<text x="111.2" y="99.2">01005</text>
<text x="111.3" y="96">NM</text>
<text x="128.1" y="97.4">50V</text>
<text x="128.1" y="99.2">±0.1pF</text>
<text x="209.8" y="105.3">MXD8625EH</text>
<text x="231.2" y="102.8">C1122 0.3nH</text>
<text x="241.8" y="102.8">±0.1nH01005</text>
<text x="185" y="109.9">C1114</text>
<text x="185" y="111.7">100pF</text>
<text x="185" y="113.4">01005</text>
<text x="194.7" y="111.7">C1115</text>
<text x="195.6" y="113.4">100pF</text>
<text x="251.8" y="113.4">L1119</text>
<text x="70.8" y="115.6">FL1106</text>
<text x="185" y="115.2">25V</text>
<text x="185" y="117">±5%</text>
<text x="194.7" y="118.8">01005</text>
<text x="195.6" y="117">25V</text>
<text x="197.6" y="115.2">±5%</text>
<text x="251.6" y="118.8">01005</text>
<text x="251.8" y="115.6">NM</text>
<text x="104.9" y="129.4">C1104</text>
<text x="112.1" y="129.4">15pF</text>
<text x="115.6" y="131.2">01005</text>
<text x="65.8" y="136.5">FL1101</text>
<text x="104.9" y="133">50V</text>
<text x="113.8" y="133">±5%</text>
<text x="40.9" y="141.9">C1102</text>
<text x="110.3" y="141.9">C1103 NM 01005 +/-0.02mm</text>
<text x="234.7" y="141.9">C1108</text>
<text x="241.8" y="141.9">NM 01005 +/-0.02mm</text>
<text x="34.9" y="149">C1105</text>
<text x="40.9" y="146.7">0.4nH</text>
<text x="40.9" y="149">±0.1nH</text>
<text x="53.4" y="149">L1102</text>
<text x="97.1" y="149">L1101</text>
<text x="211.5" y="149">L1105</text>
<text x="236.5" y="149">C1109 1.5nH</text>
<text x="247.2" y="149">±0.1nH01005</text>
<text x="34.7" y="154.3">01005</text>
<text x="34.9" y="151.1">NM</text>
<text x="40.9" y="151.3">01005</text>
<text x="53.4" y="150.8">7.5nH</text>
<text x="53.4" y="152.5">±3%</text>
<text x="53.4" y="154.3">01005</text>
<text x="65.8" y="154.3">SAFFB2G35AA0F0AR15</text>
<text x="96.9" y="154.3">01005</text>
<text x="97.1" y="151.1">NM</text>
<text x="211.6" y="154.3">01005</text>
<text x="213.4" y="151.1">NM</text>
<text x="140.5" y="157.9">C1107 2.6nH</text>
<text x="151.2" y="157.9">±0.1nH01005</text>
<text x="179.8" y="157.2">FL1103</text>
<text x="227.6" y="161.4">C1110 NM 01005 +/-0.02mm</text>
<text x="87.2" y="166.8">C1120 0.4nH</text>
<text x="97.8" y="166.8">±0.1nH01005</text>
<text x="131.4" y="165">L1108</text>
<text x="133.4" y="167.1">NM</text>
<text x="163.6" y="165">L1104</text>
<text x="163.6" y="166.8">4nH</text>
<text x="79.9" y="173.9">L1114</text>
<text x="95.9" y="173.9">L1113</text>
<text x="131.6" y="170.3">01005</text>
<text x="163.6" y="168.5">±0.1nH</text>
<text x="163.6" y="170.3">01005</text>
<text x="211.5" y="168.5">L1106</text>
<text x="211.6" y="173.9">01005</text>
<text x="213.4" y="170.7">NM</text>
<text x="229.4" y="168.5">C1111 2.6nH</text>
<text x="240.1" y="168.5">±0.1nH01005</text>
<text x="60" y="176.7">S1101</text>
<text x="79.9" y="176">6.2nH</text>
<text x="80.4" y="179.2">±3%</text>
<text x="96.1" y="179.2">01005</text>
<text x="97.8" y="176">NM</text>
<text x="181" y="178.2">SAWFD1G84AA0F0A</text>
<text x="79.2" y="181">01005</text>
<text x="39.2" y="193.4">C1117</text>
<text x="39.2" y="195.2">100pF</text>
<text x="39.2" y="197">01005</text>
<text x="57.5" y="197.7">QM12114</text>
<text x="39.2" y="198.8">25V</text>
<text x="39.2" y="200.6">±5%</text>
</g>
<g font-size="1.6" fill="#000040">
<text x="7.3" y="11.7">[4]</text>
<text x="10.7" y="11.7">RF_GLB_B32_DRX_DIP_TO_FLT</text>
<text x="58" y="40.2">[11]</text>
<text x="62.3" y="40.2">RF_GLB_B7_DM_SP4T_TO_FLT</text>
<text x="43.8" y="66.8">[11]</text>
<text x="48" y="66.8">RF_B41_DM_SP4T_TO_FLT</text>
<text x="148.3" y="89.3">RF_MHB_DM_3P3T_2_TO_DIP</text>
<text x="173" y="89.3">[4]</text>
<text x="263.9" y="105.3">RF_MB_DM_DIP_TO_SPDT</text>
<text x="286.1" y="105.3">[11]</text>
<text x=".9" y="144.4">[11]</text>
<text x="5.2" y="144.4">RF_B40_DM_SP4T_TO_FLT</text>
<text x="112.8" y="169.3">RF_HB_DM_DIP_TO_SP4T</text>
<text x="134.6" y="169.3">[11]</text>
</g>
<g font-size="1.6" fill="#ff8000">
<text x="243.6" y="10.2">SHARED PAD</text>
<text x="172.5" y="49.3">SHARED PAD</text>
<text x="106.7" y="125.8">SHARED PAD</text>
<text x="236.5" y="138.2">SHARED PAD</text>
<text x="227.6" y="157.8">SHARED PAD</text>
</g>
<g font-size="1.6" fill="#f00">
<text x="36.7" y="12.8">o</text>
<text x="105.3" y="12" transform="rotate(180 105.3 12)">o</text>
<text x="164.7" y="16.4">o</text>
<text x="262.3" y="16.4">o</text>
<text x="263.5" y="26.2" transform="rotate(180 263.5 26.2)">o</text>
<text x="88.2" y="41.3">o</text>
<text x="192.4" y="40.5" transform="rotate(180 192.4 40.5)">o</text>
<text x="196" y="54.7" transform="rotate(180 196 54.7)">o</text>
<text x="70.4" y="67.9">o</text>
<text x="196" y="67.1" transform="rotate(180 196 67.1)">o</text>
<text x="146.6" y="88.5" transform="rotate(180 146.6 88.5)">o</text>
<text x="193.3" y="84.6">VREG_L4E_1P776</text>
<text x="178.4" y="99.1" transform="rotate(180 178.4 99.1)">o</text>
<text x="257" y="98.2">o</text>
<text x="258.2" y="99.1" transform="rotate(180 258.2 99.1)">o</text>
<text x="260.9" y="105.3">o</text>
<text x="47.7" y="112.4">o</text>
<text x="94.6" y="111.6" transform="rotate(180 94.6 111.6)">o</text>
<text x="126.6" y="131.1" transform="rotate(180 126.6 131.1)">o</text>
<text x="126.6" y="143.6" transform="rotate(180 126.6 143.6)">o</text>
<text x="263.5" y="143.6" transform="rotate(180 263.5 143.6)">o</text>
<text x="27.8" y="144.4">o</text>
<text x="263.5" y="150.7" transform="rotate(180 263.5 150.7)">o</text>
<text x="132.7" y="160.4">o</text>
<text x="258.2" y="163.2" transform="rotate(180 258.2 163.2)">o</text>
<text x="111" y="168.5" transform="rotate(180 111 168.5)">o</text>
<text x="256.4" y="170.3" transform="rotate(180 256.4 170.3)">o</text>
<text x="29.4" y="175.3">VREG_S10B_1P8</text>
<text x="40.6" y="185.3">o</text>
<text x="40.6" y="188.8">o</text>
<text x="75.1" y="189.8" transform="rotate(180 75.1 189.8)">o</text>
<text x="75.1" y="186.3" transform="rotate(180 75.1 186.3)">o</text>
<text x="75.1" y="193.4" transform="rotate(180 75.1 193.4)">o</text>
</g>
<g font-size="1.6">
<text x="47.7" y="14.8" transform="rotate(-90 47.7 14.8)">1</text>
<text x="49.5" y="12.1">2</text>
<text x="58.2" y="12.1">1</text>
<text x="63.7" y="14.8" transform="rotate(-90 63.7 14.8)">1</text>
<text x="77.9" y="12.1">1</text>
<text x="77.9" y="17.4">3</text>
<text x="77.9" y="15.6">2</text>
<text x="97.3" y="12.1">4</text>
<text x="97.3" y="17.4">5</text>
<text x="106.7" y="12.8">RF_GLB_B32_DRX_FLT_TO_LNA_3</text>
<text x="134.1" y="16.4">[11]</text>
<text x="135.2" y="12.8">[17]</text>
<text x="138.4" y="16.4">RF_B66_39_DM_SPDT_TO_FLT</text>
<text x="173.9" y="15.6">1</text>
<text x="184.4" y="15.6">2</text>
<text x="202.4" y="15.6">1</text>
<text x="221.8" y="15.6">4</text>
<text x="246.8" y="15.6">1</text>
<text x="252" y="15.6">2</text>
<text x="266.2" y="16.5">RF_CN_B39_DM_FLT_TO_LNA_2</text>
<text x="293" y="16.5">[17]</text>
<text x="51.6" y="21.3">+/-0.02mm</text>
<text x="170.3" y="18.3" transform="rotate(-90 170.3 18.3)">1</text>
<text x="188.1" y="23.5" transform="rotate(-90 188.1 23.5)">2</text>
<text x="188.1" y="18.3" transform="rotate(-90 188.1 18.3)">1</text>
<text x="202.4" y="21">3</text>
<text x="202.4" y="19.2">2</text>
<text x="221.8" y="21">5</text>
<text x="232.6" y="20.1" transform="rotate(-90 232.6 20.1)">1</text>
<text x="47.7" y="25.3" transform="rotate(-90 47.7 25.3)">2</text>
<text x="63.7" y="25.3" transform="rotate(-90 63.7 25.3)">2</text>
<text x="170.3" y="28.8" transform="rotate(-90 170.3 28.8)">2</text>
<text x="202.7" y="29.7">GLB贴 SAFFB2G15AA0F0A</text>
<text x="245" y="26.3">1</text>
<text x="252.5" y="28.1">+/-0.02mm</text>
<text x="253.8" y="26.3">2</text>
<text x="265" y="27">RF_GLB_B66_DM_FLT_TO_LNA_3</text>
<text x="292.5" y="27">[17]</text>
<text x="202.7" y="31.3">CN贴 SAFFB1G90KA0F0A</text>
<text x="232.6" y="30.6" transform="rotate(-90 232.6 30.6)">2</text>
<text x="102.8" y="40.5">1</text>
<text x="111.5" y="40.5">2</text>
<text x="133" y="40.5">1</text>
<text x="152.4" y="40.5">4</text>
<text x="193.8" y="41.3">RF_GLB_B7_DM_FLT_TO_LNA_3</text>
<text x="220.5" y="41.3">[17]</text>
<text x="95.7" y="45" transform="rotate(-90 95.7 45)">1</text>
<text x="117" y="45" transform="rotate(-90 117 45)">1</text>
<text x="133" y="45.8">3</text>
<text x="133" y="44.1">2</text>
<text x="152.4" y="45.8">5</text>
<text x="104.9" y="49.8">+/-0.02mm</text>
<text x="95.7" y="55.5" transform="rotate(-90 95.7 55.5)">2</text>
<text x="117" y="55.5" transform="rotate(-90 117 55.5)">2</text>
<text x="175.7" y="54.7">1</text>
<text x="186.2" y="54.7">2</text>
<text x="199.2" y="55.5">RF_CN_B41_DM_FLT_TO_LNA_2</text>
<text x="226" y="55.5">[17]</text>
<text x="81.5" y="67.2">1</text>
<text x="92" y="67.2">2</text>
<text x="101" y="69.9" transform="rotate(-90 101 69.9)">1</text>
<text x="117" y="67.2">1</text>
<text x="117" y="70.7">2</text>
<text x="140" y="67.2">4</text>
<text x="152.6" y="69.9" transform="rotate(-90 152.6 69.9)">1</text>
<text x="175.7" y="67.2">1</text>
<text x="184.4" y="67.2">2</text>
<text x="199.2" y="67.9">RF_GLB_B41_DM_FLT_TO_LNA_3</text>
<text x="226.7" y="67.9">[17]</text>
<text x="117" y="72.5">3</text>
<text x="140" y="72.5">5</text>
<text x="177.8" y="76.5">+/-0.02mm</text>
<text x="101" y="80.4" transform="rotate(-90 101 80.4)">2</text>
<text x="152.6" y="80.4" transform="rotate(-90 152.6 80.4)">2</text>
<text x="113.5" y="88.5">1</text>
<text x="124" y="88.5">2</text>
<text x="108.1" y="91.2" transform="rotate(-90 108.1 91.2)">1</text>
<text x="125.9" y="91.2" transform="rotate(-90 125.9 91.2)">1</text>
<text x="108.1" y="101.7" transform="rotate(-90 108.1 101.7)">2</text>
<text x="125.9" y="96.4" transform="rotate(-90 125.9 96.4)">2</text>
<text x="160.8" y="99.9">[13]</text>
<text x="165" y="99.9">SM_GRFC12</text>
<text x="207.7" y="101">2</text>
<text x="207.7" y="97.4">4</text>
<text x="207.7" y="99.2">6</text>
<text x="221.8" y="99.2">1</text>
<text x="221.8" y="97.4">3</text>
<text x="221.8" y="101">5</text>
<text x="261.4" y="99.9">RF_B1_3_DM_SPDT_TO_DIP</text>
<text x="261.9" y="98.2">RF_B66_39_DM_SPDT_TO_FLT</text>
<text x="283.8" y="98.2">[11]</text>
<text x="285" y="99.9">[11]</text>
<text x="63.7" y="106.3">2</text>
<text x="63.7" y="104.5">4</text>
<text x="63.7" y="102.7">6</text>
<text x="77.7" y="106.3">5</text>
<text x="236.2" y="104.5">1</text>
<text x="246.7" y="104.5">2</text>
<text x="20.3" y="112.4">[11]</text>
<text x="24.6" y="112.4">RF_HB_DM_DIP_TO_SP4T</text>
<text x="63.7" y="111.6">1</text>
<text x="77.7" y="111.6">3</text>
<text x="97.8" y="112.4">RF_MB_DM_DIP_TO_SPDT</text>
<text x="120.1" y="112.4">[11]</text>
<text x="182.8" y="110.8" transform="rotate(-90 182.8 110.8)">1</text>
<text x="193.5" y="112.5" transform="rotate(-90 193.5 112.5)">1</text>
<text x="248.6" y="110.8" transform="rotate(-90 248.6 110.8)">1</text>
<text x="182.8" y="116" transform="rotate(-90 182.8 116)">2</text>
<text x="193.5" y="117.7" transform="rotate(-90 193.5 117.7)">2</text>
<text x="248.6" y="121.3" transform="rotate(-90 248.6 121.3)">2</text>
<text x="108.1" y="131.2">1</text>
<text x="113.3" y="131.2">2</text>
<text x="129.8" y="131.9">RF_CN_B40_DM_FLT_TO_LNA_2</text>
<text x="156.7" y="131.9">[17]</text>
<text x="37" y="143.6">1</text>
<text x="47.5" y="143.6">2</text>
<text x="63.7" y="143.6">1</text>
<text x="83.1" y="143.6">4</text>
<text x="108.1" y="143.6">1</text>
<text x="116.9" y="143.6">2</text>
<text x="239.7" y="143.6">1</text>
<text x="248.4" y="143.6">2</text>
<text x="31.7" y="146.3" transform="rotate(-90 31.7 146.3)">1</text>
<text x="51.2" y="146.3" transform="rotate(-90 51.2 146.3)">1</text>
<text x="63.7" y="149">3</text>
<text x="63.7" y="147.2">2</text>
<text x="83.1" y="149">5</text>
<text x="93.9" y="146.3" transform="rotate(-90 93.9 146.3)">1</text>
<text x="128.1" y="144.4">RF_GLB_B40_DM_FLT_TO_LNA_3</text>
<text x="155.6" y="144.4">[17]</text>
<text x="218.4" y="146.3" transform="rotate(-90 218.4 146.3)">1</text>
<text x="265" y="144.4">RF_GLB_B1_DM_DIP_TO_LNA_3</text>
<text x="291.6" y="144.4">[17]</text>
<text x="239.7" y="150.7">1</text>
<text x="250.2" y="150.7">2</text>
<text x="266.7" y="151.5">RF_CN_B1_DM_DIP_TO_LNA_2</text>
<text x="292.7" y="151.5">[17]</text>
<text x="31.7" y="156.8" transform="rotate(-90 31.7 156.8)">2</text>
<text x="51.2" y="156.8" transform="rotate(-90 51.2 156.8)">2</text>
<text x="93.9" y="156.8" transform="rotate(-90 93.9 156.8)">2</text>
<text x="100.3" y="160.4">[11]</text>
<text x="104.6" y="160.4">RF_B1_3_DM_SPDT_TO_DIP</text>
<text x="143.7" y="159.6">1</text>
<text x="154.2" y="159.6">2</text>
<text x="177.5" y="159.6">1</text>
<text x="202.2" y="159.6">6</text>
<text x="218.4" y="156.8" transform="rotate(-90 218.4 156.8)">2</text>
<text x="138.3" y="162.3" transform="rotate(-90 138.3 162.3)">1</text>
<text x="161.5" y="162.3" transform="rotate(-90 161.5 162.3)">1</text>
<text x="202.2" y="163.2">9</text>
<text x="218.4" y="165.9" transform="rotate(-90 218.4 165.9)">1</text>
<text x="232.6" y="163.2">1</text>
<text x="241.3" y="163.2">2</text>
<text x="259.6" y="163.9">RF_GLB_B3_DM_DIP_TO_LNA_3</text>
<text x="286.3" y="163.9">[17]</text>
<text x="86.8" y="171.2" transform="rotate(-90 86.8 171.2)">1</text>
<text x="90.4" y="168.5">2</text>
<text x="100.9" y="168.5">1</text>
<text x="102.8" y="171.2" transform="rotate(-90 102.8 171.2)">1</text>
<text x="138.3" y="172.8" transform="rotate(-90 138.3 172.8)">2</text>
<text x="161.5" y="172.8" transform="rotate(-90 161.5 172.8)">2</text>
<text x="177.5" y="168.5">2</text>
<text x="177.5" y="170.3">3</text>
<text x="177.5" y="172.1">4</text>
<text x="177.5" y="173.9">5</text>
<text x="202.2" y="173.9">7</text>
<text x="202.2" y="172.1">8</text>
<text x="202.2" y="170.3">10</text>
<text x="232.6" y="170.3">1</text>
<text x="243.1" y="170.3">2</text>
<text x="259.6" y="171">RF_CN_B3_DM_DIP_TO_LNA_2</text>
<text x="285.6" y="171">[17]</text>
<text x="49.5" y="179.2">1</text>
<text x="67.1" y="179.2">4</text>
<text x="218.4" y="176.4" transform="rotate(-90 218.4 176.4)">2</text>
<text x="9.1" y="185.4">[6,7,13,16,19]</text>
<text x="20.8" y="185.4">SDR1_RFFE0_DATA</text>
<text x="49.5" y="184.5">7</text>
<text x="67.1" y="182.8">6</text>
<text x="86.8" y="181.7" transform="rotate(-90 86.8 181.7)">2</text>
<text x="102.8" y="181.7" transform="rotate(-90 102.8 181.7)">2</text>
<text x="10.9" y="189">[6,7,13,16,19]</text>
<text x="22.6" y="189">SDR1_RFFE0_CLK</text>
<text x="49.5" y="188.1">8</text>
<text x="67.1" y="186.3">2</text>
<text x="67.1" y="189.9">5</text>
<text x="76.5" y="190.6">RF_B41_DM_SP4T_TO_FLT</text>
<text x="76.5" y="187.1">RF_GLB_B7_DM_SP4T_TO_FLT</text>
<text x="98.9" y="190.6">[11]</text>
<text x="102.1" y="187.1">[11]</text>
<text x="37" y="194.3" transform="rotate(-90 37 194.3)">1</text>
<text x="49.5" y="193.4">9</text>
<text x="67.1" y="193.4">3</text>
<text x="76.5" y="194.2">RF_B40_DM_SP4T_TO_FLT</text>
<text x="98.9" y="194.2">[11]</text>
<text x="228.2" y="195.1">Title</text>
<text x="235.3" y="196.8">L2_MAIN</text>
<text x="37" y="199.5" transform="rotate(-90 37 199.5)">2</text>
<text x="228.2" y="200.4">Size</text>
<text x="229.9" y="202.2">A3</text>
<text x="235.3" y="200.4">Document Number</text>
<text x="235.3" y="202.2">DRX MIMO</text>
<text x="286.8" y="200.4">Rev</text>
<text x="288.6" y="202.2">P0</text>
<text x="228.2" y="205.7">Date:</text>
<text x="237.4" y="205.7">Wednesday, October 20, 2021</text>
<text x="263.7" y="205.7">Sheet</text>
</g>
<g font-size="1.6" fill="#004080">
<text x="80.9" y="13.2">IN</text>
<text x="80.9" y="16.7">GND1</text>
<text x="91.8" y="13.2">OUT</text>
<text x="205.4" y="16.7">IN</text>
<text x="216.2" y="16.7">OUT</text>
<text x="80.9" y="18.5">GND2</text>
<text x="90.7" y="18.5">GND3</text>
<text x="205.4" y="22.1">GND2</text>
<text x="205.4" y="20.3">GND1</text>
<text x="215.2" y="22.1">GND3</text>
<text x="136.1" y="41.6">IN</text>
<text x="146.9" y="41.6">OUT</text>
<text x="136.1" y="46.9">GND2</text>
<text x="136.1" y="45.2">GND1</text>
<text x="145.8" y="46.9">GND3</text>
<text x="120.1" y="68.3">IN</text>
<text x="120.1" y="71.8">GND</text>
<text x="134.4" y="68.3">OUT</text>
<text x="120.1" y="73.6">GND</text>
<text x="134.3" y="73.6">GND</text>
<text x="210.7" y="98.5">VDD</text>
<text x="210.7" y="100.3">V1</text>
<text x="216.6" y="100.3">RF2</text>
<text x="216.6" y="98.5">RF1</text>
<text x="66.7" y="107.4">GND1 COM</text>
<text x="66.7" y="105.6">GND2</text>
<text x="66.7" y="103.8">GND3</text>
<text x="210.7" y="102.1">GND</text>
<text x="216.4" y="102.1">ANT</text>
<text x="66.7" y="112.7">HIGH LOW</text>
<text x="66.7" y="144.7">IN</text>
<text x="66.7" y="148.3">GND1</text>
<text x="77.5" y="144.7">OUT</text>
<text x="66.7" y="150.1">GND2</text>
<text x="76.5" y="150.1">GND3</text>
<text x="180.5" y="160.7">UB_B1/B3</text>
<text x="195" y="160.7">UB_B1</text>
<text x="195" y="164.3">UB_B3</text>
<text x="180.5" y="169.6">GND</text>
<text x="180.5" y="171.4">GND</text>
<text x="180.5" y="173.2">GND</text>
<text x="196.5" y="173.2">GND</text>
<text x="196.5" y="171.4">GND</text>
<text x="180.5" y="175">GND</text>
<text x="196.5" y="175">GND</text>
<text x="52.5" y="180.3">VIO</text>
<text x="52.5" y="185.6">SDATA</text>
<text x="59.1" y="180.3">RFCOM</text>
<text x="61.9" y="183.9">RF1</text>
<text x="52.5" y="189.2">SCLK</text>
<text x="61.9" y="187.4">RF2</text>
<text x="61.9" y="191">RF3</text>
<text x="52.5" y="194.5">GND</text>
<text x="61.9" y="194.5">RF4</text>
</g>
<g font-size="1.3">
<text x="30.8" y="1.3">5</text>
<text x="88.9" y="1.3">4</text>
<text x="147" y="1.3">3</text>
<text x="205" y="1.3">2</text>
<text x="263.1" y="1.3">1</text>
<text x=".5" y="28.4">D</text>
<text x="292.6" y="28.4">D</text>
<text x=".5" y="79.5">C</text>
<text x="292.6" y="79.5">C</text>
<text x=".5" y="130.6">B</text>
<text x="292.6" y="130.6">B</text>
<text x=".5" y="181.7">A</text>
<text x="30.8" y="207.4">5</text>
<text x="88.9" y="207.4">4</text>
<text x="147" y="207.4">3</text>
<text x="205" y="207.4">2</text>
<text x="263.1" y="207.4">1</text>
</g>
</svg>
